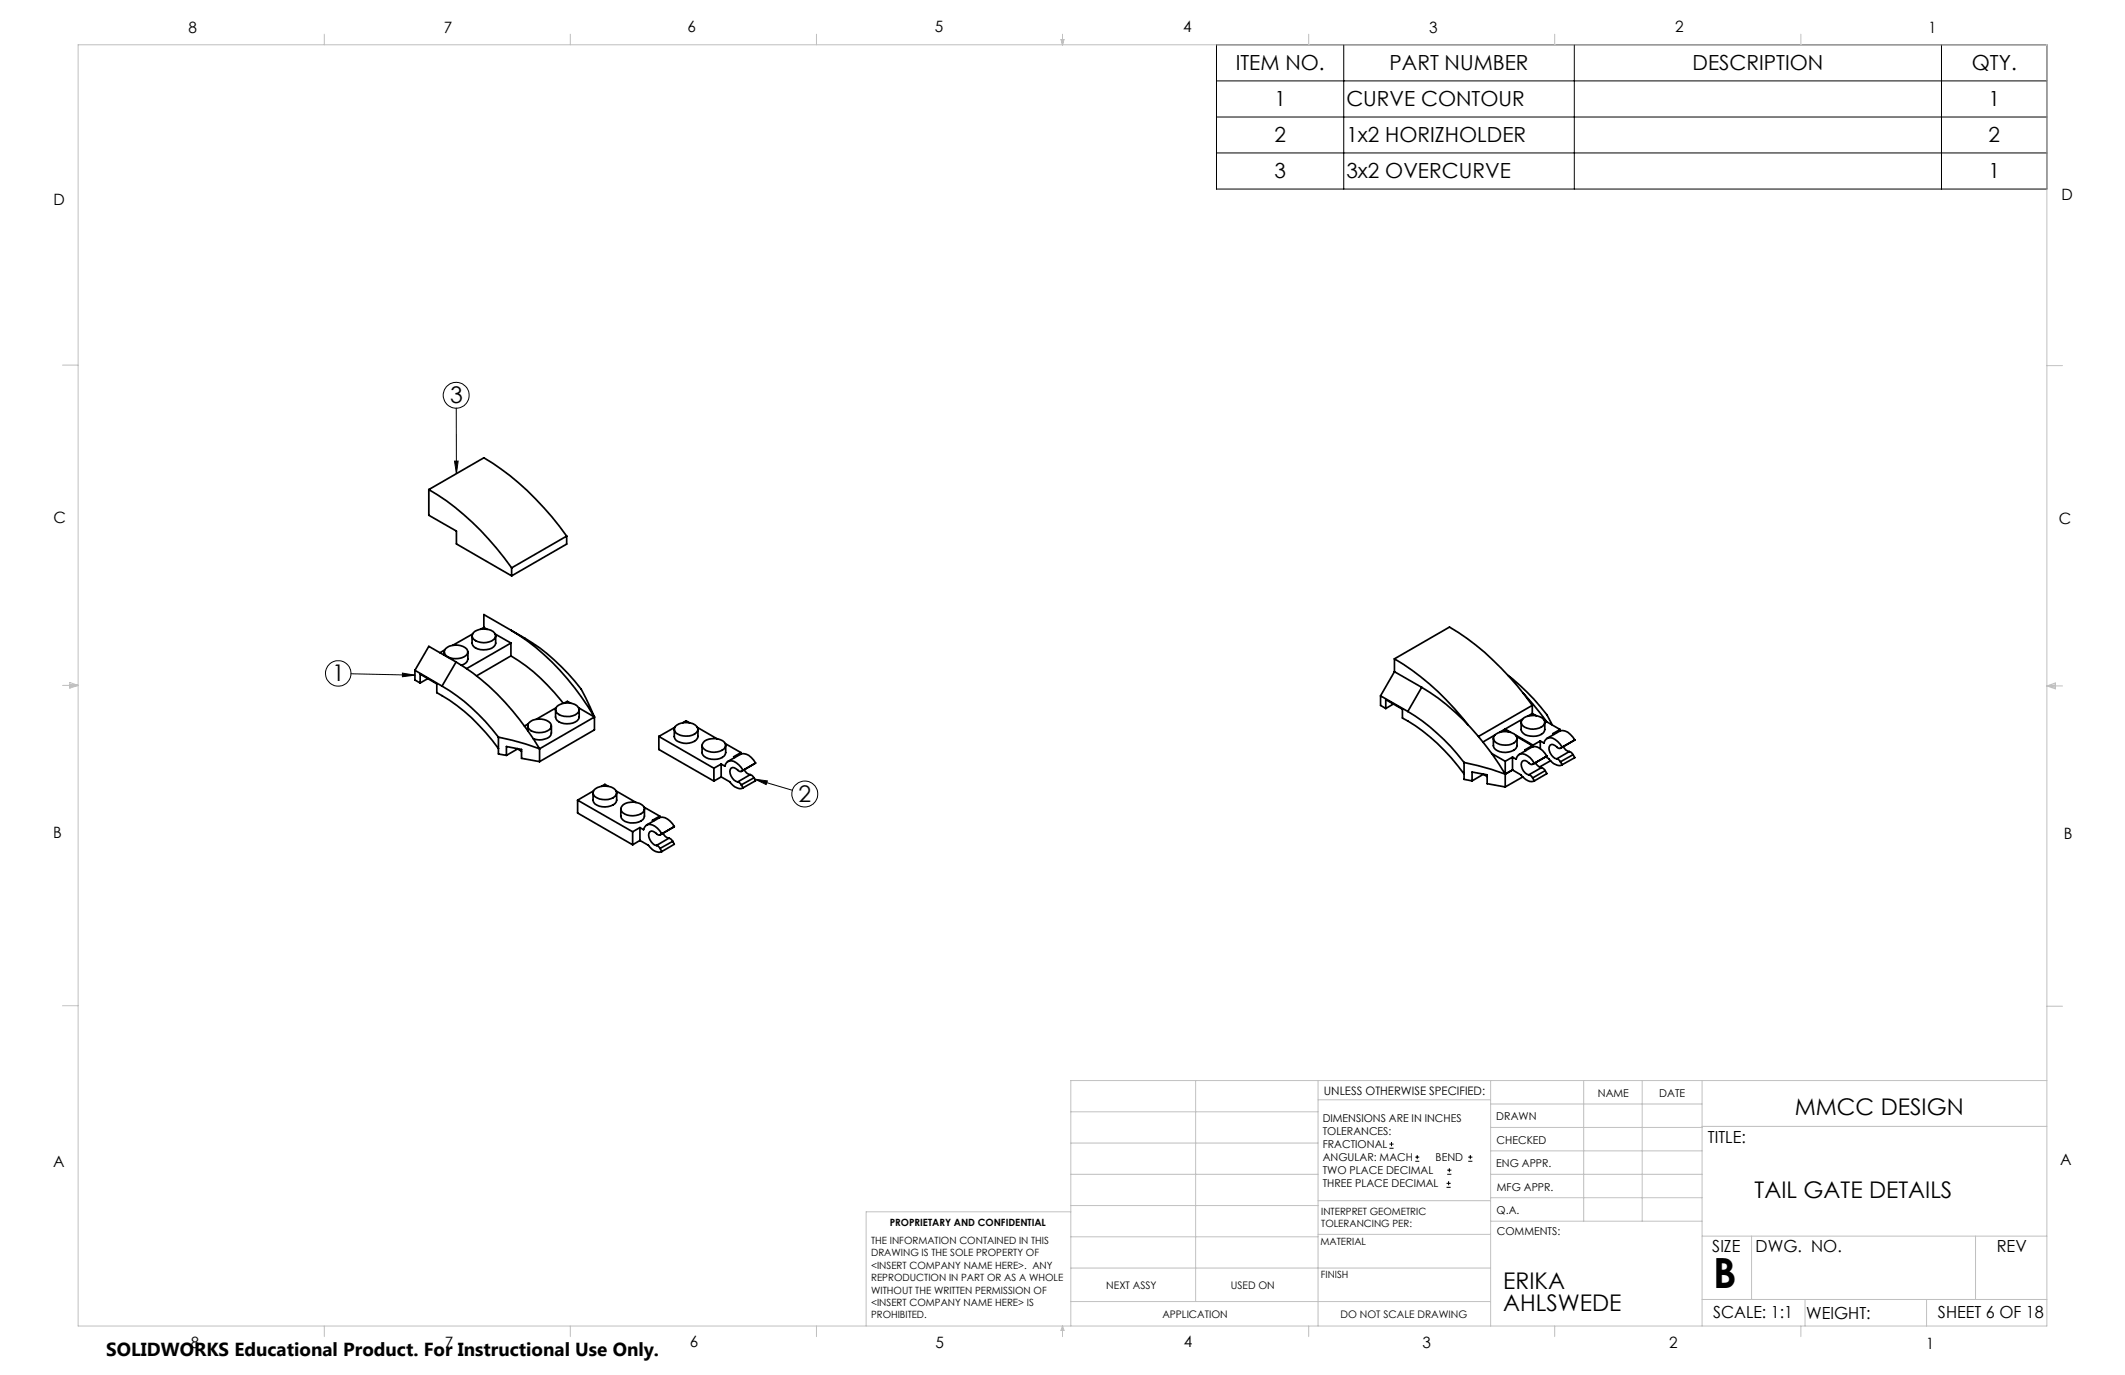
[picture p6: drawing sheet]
<svg xmlns="http://www.w3.org/2000/svg" width="432mm" height="279mm" viewBox="0 0 432 279" stroke-linecap="round" stroke-linejoin="round" font-family="sans-serif">
<g fill="none" stroke="#000" stroke-width=".2">
<path d="M247.2 9.1h168.7v29.3h-168.7zM247.2 16.4h168.7M273.1 9.1v29.3M319.9 9.1v29.3M394.5 9.1v29.3M247.2 23.8h168.7M247.2 31.1h168.7M92.4 93.7h.7l-.4 2.5zM92.7 82.9v13.3M71.3 136.9l13 .3M81.8 136.8l2.5 .4-2.5 .3zM153.4 158.3l7.6 2.3"/>
<path d="M153.4 158.3l2.5 .4-.2 .7zM282.3 233.3h.9M282.3 232.5h.9M282.8 232.1v.8M287.6 236h.8M287.6 235.1h.8M288 234.7v.8M294.1 238.6h.8M294.1 237.8h.8M294.5 237.4v.8M298.3 236h.9M298.3 235.1h.9"/>
<path d="M298.8 234.7v.8M293.9 241.3h.9M293.9 240.5h.9M294.4 240v.8"/>
<circle cx="92.7" cy="80.3" r="2.62"/>
<circle cx="68.7" cy="136.8" r="2.58"/>
<circle cx="163.5" cy="161.3" r="2.63"/>
</g>
<g fill="none" stroke="#c0c0c0" stroke-width=".2">
<path d="M15.9 9.1h400v260.4h-400zM65.9 6.9v2.2M115.9 6.9v2.2M165.9 6.9v2.2M215.6 8h.6l-.3 1.1zM215.7 8l.2 1.1M215.9 6.9v2.2M216 8l-.1 1.1M265.9 6.9v2.2M315.9 6.9v2.2M365.9 6.9v2.2M12.7 74.2h3.2"/>
<path d="M415.9 74.3h3.2M12.7 139.3h3.2M14.2 139.1l1.7 .2M14.2 138.7l1.7 .6-1.7 .5zM15.9 139.3l-1.7 .3M415.9 139.4h3.2M415.9 139.4l1.8-.6v1.2zM415.9 139.4l1.8 .3M417.7 139.2l-1.8 .2M12.7 204.4h3.2M243 219.6v44.9M267.8 219.6v49.9"/>
<path d="M302.9 219.6v49.9M321.8 219.6v28.5M333.7 219.6v28.5M345.9 219.6v49.9M415.9 204.5h3.2M415.9 219.6h-198.3v49.9M217.6 238.6h50.2M217.6 232.3h50.2M217.6 225.9h50.2M267.8 223.5h35.1M302.9 233.9h43M302.9 229.1h43"/>
<path d="M302.9 224.3h43M302.9 238.6h43M345.9 228.9h70M217.6 257.7h85.3M217.6 251.3h50.2M217.6 245h50.2M217.6 246.2h-41.6v23.3M267.8 250.8h35.1M267.8 244h35.1M302.9 248.1h43M302.9 243.4h43M345.9 251.2h70"/>
<path d="M355.9 251.2v12.9M401.4 251.2v12.9M65.9 269.5v2.1M115.9 269.5v2.1M165.9 269.5v2.1M215.9 269.5v2.1M215.9 269.5l.3 .8h-.6zM217.6 264.5h85.3M265.9 269.5v2.1M315.9 269.5v2.1M345.9 264.1h70M365.9 269.5v2.1"/>
<path d="M366.8 264.1v5.4M391.5 264.1v5.4"/>
</g>
<path d="M92.4 93.7h.7l-.4 2.5zM153.4 158.3l2.5 .4-.2 .7zM81.8 136.8l2.5 .4-2.5 .3z" fill="#000"/>
<g fill="none" stroke="#000" stroke-width=".35">
<path d="M87.1 99.5a54.6 54.6 0 0 1 16.9 15.9M87.1 99.5l11.2-6.5a55.7 55.7 0 0 1 16.8 15.9M87.1 99.5v5.2l5.6 3.2v2.6l11.3 6.5M104 115.4v1.6M115.1 108.9l-11.1 6.5M115.1 108.9v1.7l-11.1 6.4M84.3 136.2v2l1.1 .6M84.3 136.2l5.5 3.2M85.4 138.8v-1.8l3.4 2v1.8a36.7 36.7 0 0 1 12.5 11.3M86.9 137.9l-1.5 .9M89.8 139.4a39.8 39.8 0 0 1 11.5 10.4M90.3 132.5v.6"/>
<path d="M90.3 132.1l-.9 .5M90.5 131.8a3.4 3.4 0 0 1 4.4 .1 1.03 1.03 0 0 1-.6 1.6 3.2 3.2 0 0 1-4-.6v-.7zM92.7 134.5a49.6 49.6 0 0 1 16.9 17.7M92.7 134.5l-2.9 4.9M92.7 134.5l-5.6-3.2-2.8 4.9M95.1 132.5v1.4a1.42 1.42 0 0 1-1.3 1.3M95.9 129.2v1.5a1.65 1.65 0 0 0 1.7 1.3h.6a2.13 2.13 0 0 0 2.5-1.3v-1.5M96 128.8l-4 2.3M96.2 128.6a3.3 3.3 0 0 1 4.3 .1 1.18 1.18 0 0 1-1.1 1.7 3.1 3.1 0 0 1-3.4-.8l-.1-.3zM98.3 127.5v-2.6l5.5 3.2M98.3 127.5l.7 .4M98.3 127.5l-.7 .4"/>
<path d="M100.6 128.8l3.2 1.9M103.8 128.1a48.9 48.9 0 0 1 17 17.6M103.8 133.3a37.8 37.8 0 0 1 10.6 9.6M103.8 128.1a41 41 0 0 1 14.3 12l2.7 5.6M103.8 130.7v2.6M103.8 130.7l-9 5.2M103.8 133.3l-7 4M283.4 133.9a52.8 52.8 0 0 1 14.9 13.4M283.4 133.9l11.1-6.5a56.9 56.9 0 0 1 16.9 15.9M283.4 133.9v2.6M283.4 136.5l-2.9 4.9M283.4 136.5l5.5 3.2"/>
<path d="M288.9 139.7a49.6 49.6 0 0 1 17 17.6M288.9 139.7l-2.8 4.9M306.5 137.3l.9 .7a46 46 0 0 1 6.9 7.2l1.1 2.1M101.3 149.8l5.6 1.4 2.7 1M101.3 149.8v3.4l1.6 .3M102.9 153.5v-1.8l3.1 .6v1.8l3.6 .7M105.2 152.1v.1M105.2 152.2l-2.3 1.3M105.2 152.2l.8 .4M107.2 147.5v.9M107.3 147.1l-.7 .4M107.5 146.9a3.4 3.4 0 0 1 4.3 0 1.03 1.03 0 0 1-.6 1.6 3.2 3.2 0 0 1-3.9-.6v-.7z"/>
<path d="M109.6 152.2v2.6M112 147.5v1.4a1.35 1.35 0 0 1-1.3 1.3 3.6 3.6 0 0 1-2.3-.1M112.9 144.2v1.5a1.65 1.65 0 0 0 1.7 1.3 2.77 2.77 0 0 0 3.1-1.2v-1.6M113 143.8l-4 2.4M113.1 143.6a3.4 3.4 0 0 1 4.4 .1 1.18 1.18 0 0 1-1.1 1.8 3.1 3.1 0 0 1-3.4-.9l-.1-.3zM114.6 142.9l.7-.4 .7 .4M117.6 143.8l3.2 1.9M120.8 145.7l-11.2 6.5M120.8 145.7v2.6l-11.2 6.5M122.2 159.8l.7-.4 .7 .4M133.9 149.6l11.2 6.5M133.9 149.6v2.7l11.2 6.4"/>
<path d="M137 148.2v1.4a1.35 1.35 0 0 0 1.3 1.3 2.73 2.73 0 0 0 3.5-1.2v-1.5M137.1 147.8l-3.2 1.8M137.2 147.6a3.4 3.4 0 0 1 4.3 0 1.15 1.15 0 0 1 .1 1.2 1.15 1.15 0 0 1-1 .6 3.4 3.4 0 0 1-3.4-.7l-.2-.4zM138.7 146.9l.7-.4 .7 .4M141.7 147.8l4 2.3M142.7 151.4v1.5a1.79 1.79 0 0 0 1.8 1.4 2.74 2.74 0 0 0 2.9-1l.1-1.9M143.2 150.6a3.5 3.5 0 0 1 4 .2 1.16 1.16 0 0 1-.9 1.8 2.89 2.89 0 0 1-3.6-1v-.4zM145.1 156.1v2.6M146.5 157.9l1.8 1 .6 .7 .8 .5a1.2 1.2 0 0 0 1.3 0M146.5 155.3l.8 .4a1.35 1.35 0 0 1 2.3-.7l1 .9 .4 .6M146.5 155.3v2.6M146.5 155.3l-1.4 .8"/>
<path d="M146.5 157.9l-1.4 .8M147.4 151.1l3.2 1.8M147.9 154.7l2.6-1.4a2.27 2.27 0 0 1 2.6 1.1l.4 .6M149.9 158.9l.4 .2 .3 .4M150.6 152.9l-1.5 .9 .2 .1M150.6 152.9v.3M150.6 156.7h-.4l-.3-.2a.89 .89 0 0 0-1.5-.1 2.26 2.26 0 0 0 1.5 2.5M150.6 159.5l.4 .6M151 156.5l-.4 .2M151.2 156.4a1.76 1.76 0 0 0 1.2 1M152.4 157.4l.4 .2 .4 .4M152.4 157.4l-2.5 1.5"/>
<path d="M153.2 158l.3 .6-2.5 1.5M153.2 158l-2.6 1.5M153.5 155l-2.5 1.5M153.5 155l-2.9 1.7M280.5 141.4v1.9l1.1 .7M280.5 141.4l5.6 3.2M281.6 144v-1.8l3.4 1.9v1.8a37.7 37.7 0 0 1 12.5 11.4M283.1 143.1l-1.5 .9M286.1 144.6a41.8 41.8 0 0 1 11.4 10.3M297.5 154.9l5.6 1.5 2.8 .9M297.5 154.9v3.5l1.6 .3M299.1 158.7v-1.8l3.1 .5v1.8l3.7 .7"/>
<path d="M301.4 157.3h.1M301.4 157.3l-2.3 1.4M301.4 157.3l.8 .5M303.1 153.1l2.8 1.6M303.5 150v1.5a1.79 1.79 0 0 0 1.8 1.4 3 3 0 0 0 2.9-1l.1-1.9M303.6 149.5a3.4 3.4 0 0 1 4.4-.1 1.15 1.15 0 0 1 .1 1.2 1.15 1.15 0 0 1-1 .6 2.87 2.87 0 0 1-3.6-1zM303.7 149.4l-2.4 1.4M305.7 148.2l.8 .5M305.9 148.2l1.1 .6M305.9 154.7v5.2M307.3 156.5l1.7 .9a2.44 2.44 0 0 0 2.8 1.3M307.3 153.8l.8 .5a1.31 1.31 0 0 1 .9-1.1 1.31 1.31 0 0 1 1.4 .4l.5 .4 .9 1.1"/>
<path d="M307.3 153.8v2.7M307.3 153.8l-1.4 .9M307.3 156.5l-1.4 .8M308 149.4l3.5 2M308.2 149.6l3.2 1.9M308.7 153.3l2.5-1.5a2.24 2.24 0 0 1 2.7 1.2l.4 .6M309.1 146.8v1.4a1.79 1.79 0 0 0 1.9 1.4 2.74 2.74 0 0 0 2.8-1l.1-1.8M309.4 146.1l-4.7 2.7M309.4 157.9l-3.5 2M309.5 140.8l2 2.3 2.8 3.5M309.6 145.9a3.5 3.5 0 0 1 4.1 .3 1.16 1.16 0 0 1-1 1.8 3.3 3.3 0 0 1-3.5-.8 .99 .99 0 0 1 .4-1.3zM310.7 157.4l.5 .3 .2 .4"/>
<path d="M311.4 143.3l-11 6.3M311.4 145l-1 .6M311.4 143.3v1.7M311.4 151.5v.3M311.4 145l.8 .5M311.4 151.5l-1.5 .9 .2 .1M311.4 155.3h-.3l-.4-.3a.83 .83 0 0 0-.8-.4 .83 .83 0 0 0-.7 .4 2.21 2.21 0 0 0 1.5 2.4M311.4 158.1l.4 .6M311.5 151.4v.3M311.8 155.1l-.4 .2M312 155a1.99 1.99 0 0 0 1.2 1M313 150.6l.7 .4a1.35 1.35 0 0 1 2.3-.7l1 .9 .4 .6-.3 .2"/>
<path d="M313 150.6v1.5M313 150.6l-1.5 .8M313.2 156l.4 .2 .4 .4M313.2 156l-2.5 1.4M313.8 146.4l3.2 1.8M314 156.6l.3 .6-2.5 1.5M314 156.6l-2.6 1.5M314 153.8l2.1 1.6a1.2 1.2 0 0 0 1.3 0M314.3 150l2.6-1.4a2.27 2.27 0 0 1 2.7 1.2l.4 .6M314.3 153.6l-2.5 1.5M314.3 153.6l-2.9 1.7M315.1 154.6l-2.3 1.3"/>
<path d="M316.3 154.2l.4 .2 .4 .4M317 148.2l-1.5 .9 .3 .1M317 148.2v.3M317.1 152h-.5l-.3-.2a.89 .89 0 0 0-1.5-.1 2.26 2.26 0 0 0 1.5 2.5M317.1 154.8l.3 .6M317.6 151.7a1.76 1.76 0 0 0 1.3 1M318.9 152.7l.4 .2 .4 .5M318.9 152.7l-2.6 1.5M319.7 153.4l.3 .6-2.6 1.4M319.7 153.4l-2.6 1.4M320 150.4l-2.9 1.6M320 150.4l-.3 .2"/>
<path d="M117.4 162.6l11.2 6.4M117.4 162.6v2.6l11.2 6.5M120.5 161.1v1.5a1.7 1.7 0 0 0 1.9 1.3 3 3 0 0 0 2.8-.9l.1-1.9M120.6 160.7l-3.2 1.9M120.7 160.5a3.4 3.4 0 0 1 4.3 0 1.15 1.15 0 0 1 .1 1.2 1.15 1.15 0 0 1-1 .6 3.4 3.4 0 0 1-3.5-.7l-.1-.3zM125.2 160.7l4 2.4M126.2 164.4v1.4a1.85 1.85 0 0 0 1.8 1.4 2.84 2.84 0 0 0 2.8-1l.2-1.8M126.6 163.5a3.3 3.3 0 0 1 4.3 .6 1.28 1.28 0 0 1-1.1 1.5 2.8 2.8 0 0 1-3.6-1.1v-.4zM128.6 169v2.7M130 170.8l1.8 1a2.35 2.35 0 0 0 2.7 1.2M130 168.2l.8 .4a1.35 1.35 0 0 1 2.3-.7l1 .9 .4 .6M130 168.2v2.6"/>
<path d="M130 168.2l-1.4 .8M130 170.8l-1.4 .9M130.8 164l3.3 1.8M131.4 167.6l2.5-1.4a2.27 2.27 0 0 1 2.7 1.2l.4 .6M133.4 171.8l.4 .2 .3 .4M134.1 165.8l-1.5 .9 .2 .1M134.1 165.8v.3M134.1 169.7l-.4-.1-.3-.2a.89 .89 0 0 0-1.5-.1 2.26 2.26 0 0 0 1.5 2.5M134.1 172.4l.4 .6M134.5 169.4l-.4 .3M134.7 169.3a1.76 1.76 0 0 0 1.2 1M135.9 170.3l.4 .2 .4 .5"/>
<path d="M135.9 170.3l-2.5 1.5M136.7 171l.3 .6-2.5 1.4M136.7 171l-2.6 1.4M137 168l-2.5 1.4M137 168l-2.9 1.7"/>
</g>
<text font-size="8.5" x="348.1" y="261.8">B</text>
<g font-size="4.7">
<text x="91.5" y="81.9">3</text>
<text x="67.5" y="138.4">1</text>
<text x="162.3" y="163">2</text>
<text x="364.7" y="226.5">MMCC DESIGN</text>
<text x="356.5" y="243.5">TAIL GATE DETAILS</text>
<text x="305.4" y="261.9">ERIKA</text>
<text x="305.4" y="266.4">AHLSWEDE</text>
</g>
<g font-size="4.2">
<text x="251.1" y="14.3">ITEM NO.</text>
<text x="282.4" y="14.3">PART NUMBER</text>
<text x="343.9" y="14.3">DESCRIPTION</text>
<text x="400.7" y="14.3">QTY.</text>
<text x="259" y="21.6">1</text>
<text x="273.6" y="21.6">CURVE CONTOUR</text>
<text x="404.1" y="21.6">1</text>
<text x="259" y="28.9">2</text>
<text x="273.6" y="28.9">1x2 HORIZHOLDER</text>
<text x="404.1" y="28.9">2</text>
<text x="259" y="36.3">3</text>
<text x="273.6" y="36.3">3x2 OVERCURVE</text>
<text x="404.1" y="36.3">1</text>
</g>
<text font-size="3.8" x="21.6" y="275.5">SOLIDWORKS Educational Product. For Instructional Use Only.</text>
<g font-size="3.4">
<text x="347.1" y="232.3">TITLE:</text>
<text x="347.9" y="254.3">SIZE</text>
<text x="356.7" y="254.4">DWG. NO.</text>
<text x="405.7" y="254.5">REV</text>
<text x="348.1" y="267.9">SCALE: 1:1</text>
<text x="367" y="268">WEIGHT:</text>
<text x="393.8" y="267.9">SHEET 6 OF 18</text>
</g>
<g font-size="3.2">
<text x="38.3" y="6.7">8</text>
<text x="90.2" y="6.7">7</text>
<text x="139.7" y="6.5">6</text>
<text x="190" y="6.5">5</text>
<text x="240.4" y="6.5">4</text>
<text x="290.4" y="6.7">3</text>
<text x="340.4" y="6.5">2</text>
<text x="391.9" y="6.7">1</text>
<text x="10.9" y="41.6">D</text>
<text x="418.9" y="40.7">D</text>
<text x="10.9" y="106.3">C</text>
<text x="418.4" y="106.4">C</text>
<text x="10.8" y="170.2">B</text>
<text x="419.4" y="170.6">B</text>
<text x="10.8" y="237.2">A</text>
<text x="418.6" y="236.8">A</text>
<text x="38.8" y="273.8">8</text>
<text x="90.4" y="273.8">7</text>
<text x="140.2" y="273.8">6</text>
<text x="190.1" y="273.9">5</text>
<text x="240.5" y="273.8">4</text>
<text x="289" y="273.9">3</text>
<text x="339.1" y="273.8">2</text>
<text x="391.4" y="274.1">1</text>
</g>
<text font-size="2.4" x="269" y="222.4">UNLESS OTHERWISE SPECIFIED:</text>
<g font-size="2.2">
<text x="268.8" y="228">DIMENSIONS ARE IN INCHES</text>
<text x="304.1" y="227.7">DRAWN</text>
<text x="324.7" y="222.9">NAME</text>
<text x="337.2" y="222.9">DATE</text>
<text x="268.8" y="230.6">TOLERANCES:</text>
<text x="268.8" y="233.3">FRACTIONAL</text>
<text x="304.1" y="232.6">CHECKED</text>
<text x="268.8" y="236">ANGULAR: MACH</text>
<text x="268.8" y="238.6">TWO PLACE DECIMAL</text>
<text x="291.7" y="236">BEND</text>
<text x="304" y="237.2">ENG APPR.</text>
<text x="268.8" y="241.3">THREE PLACE DECIMAL</text>
<text x="304.2" y="241.9">MFG APPR.</text>
<text x="304.1" y="246.7">Q.A.</text>
<text x="304.1" y="250.9">COMMENTS:</text>
</g>
<g font-size="2.1">
<text x="224.8" y="262">NEXT ASSY</text>
<text x="250.1" y="261.9">USED ON</text>
<text x="236.2" y="267.8">APPLICATION</text>
<text x="272.4" y="267.8">DO NOT SCALE DRAWING</text>
</g>
<g font-size="2">
<text x="180.8" y="249.2">PROPRIETARY AND CONFIDENTIAL</text>
<text x="268.5" y="246.8">INTERPRET GEOMETRIC</text>
<text x="268.5" y="249.4">TOLERANCING PER:</text>
<text x="177" y="252.8">THE INFORMATION CONTAINED IN THIS</text>
<text x="177" y="255.3">DRAWING IS THE SOLE PROPERTY OF</text>
<text x="177" y="257.8">&lt;INSERT COMPANY NAME HERE&gt;. ANY</text>
<text x="268.3" y="252.9">MATERIAL</text>
<text x="177" y="260.3">REPRODUCTION IN PART OR AS A WHOLE</text>
<text x="177" y="262.9">WITHOUT THE WRITTEN PERMISSION OF</text>
<text x="268.4" y="259.7">FINISH</text>
<text x="177" y="265.4">&lt;INSERT COMPANY NAME HERE&gt; IS</text>
<text x="177" y="267.9">PROHIBITED.</text>
</g>
</svg>
